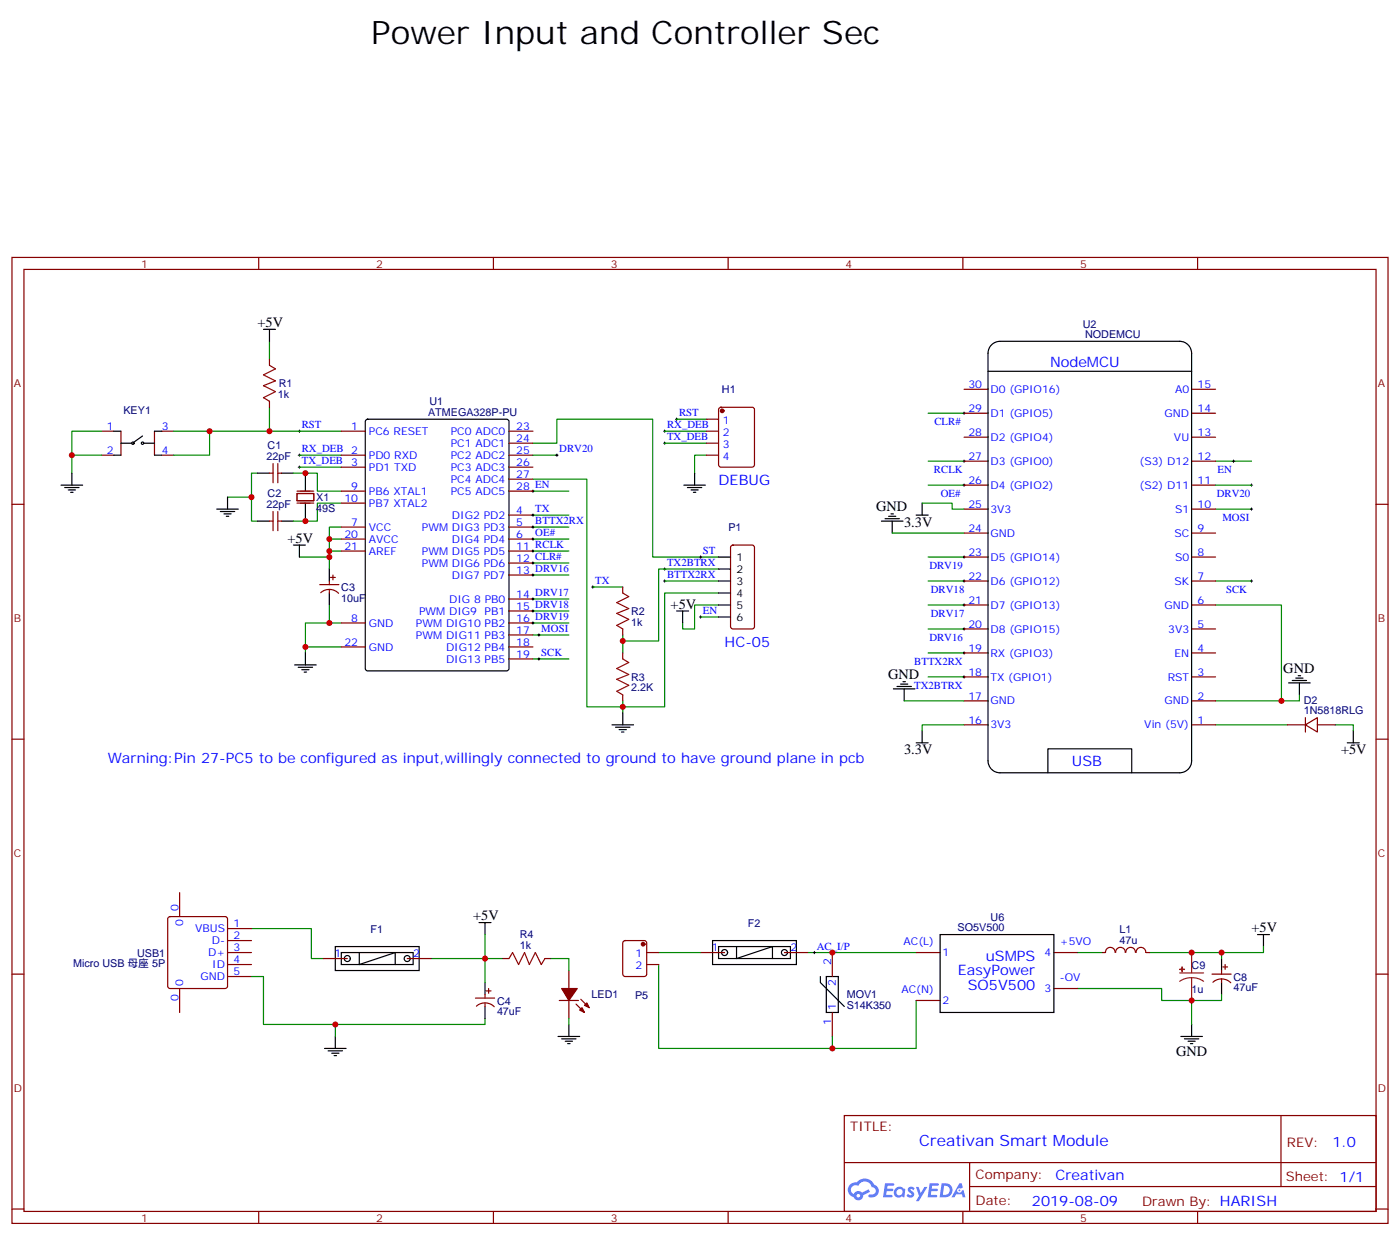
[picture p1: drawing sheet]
<svg xmlns="http://www.w3.org/2000/svg" width="412mm" height="364mm" viewBox="0 0 412 364" stroke-linecap="round" stroke-linejoin="round" font-family="sans-serif">
<g fill="none" stroke="#870000" stroke-width=".35">
<path d="M3.5 75.8h405.4v284.3h-405.4zM7.1 79.3h398.2v277.3h-398.2zM76.2 75.8v3.5M145.3 75.8v3.5M214.5 75.8v3.5M283.6 75.8v3.5M352.8 75.8v3.5M3.5 148.4h3.6M405.3 148.4h3.6M3.5 217.6h3.6M405.3 217.6h3.6M3.5 286.7h3.6"/>
<path d="M405.3 286.7h3.6M248.7 328.4h156.6v28.2h-156.6zM377.3 328.4v20.9M3.5 355.9h3.6M76.2 356.6v3.5M145.3 356.6v3.5M214.5 356.6v3.5M248.7 342.2h156.5M283.6 356.6v3.5M285.6 349.3h119.6M285.6 342.2v14.1M352.8 356.6v3.5"/>
<path d="M405.3 355.9h3.6"/>
</g>
<g fill="#5487ff">
<path d="M267.7 349.5a1.22 1.22 0 0 1 1.7 .3l-.4 .6a.47 .47 0 0 0-.3-.4 .47 .47 0 0 0-.5 .2l.1 .2a1.14 1.14 0 0 1 .8 1.7 1.14 1.14 0 0 1-1.9 0l-.2-.2 .5-.5 .7 .4a.29 .29 0 0 0 .3-.2 .29 .29 0 0 0-.2-.4 1.04 1.04 0 0 1-.6-1.7z"/>
<path d="M260.7 348.3h2.4l.3 .2-.2 .5h-1.8l-.1 .9h1.5l.3 .4-.3 .3h-1.6l-.2 1.1 1.7 .1 .2 .3-.2 .3h-2.6z"/>
<path d="M273.8 348.3h2.4l.3 .2-.1 .5h-1.8l-.2 .9h1.6l.3 .4-.4 .3h-1.6l-.1 1.1 1.7 .1 .2 .3-.2 .3h-2.6z"/>
<path d="M282.6 348.3h.7l.3 1.2-.6 .4a.69 .69 0 0 0-1 .2 .69 .69 0 0 0 .4 1 .69 .69 0 0 0 .9-.6l.5-.3 .6 2.2h-.8l-.2-.8h-1.8l-.5 .8h-.8z"/>
<path d="M269.8 349.4h.8l.6 1.8 1.1-1.8h.9l-2.6 4.2h-.8l.9-1.6z"/>
<path d="M277.4 348.3l-.6 4.1h1.3a2.11 2.11 0 0 0 2.5-2.1 2.11 2.11 0 0 0-2.5-2zM278.1 349a1.39 1.39 0 0 1 1.7 1.4 1.39 1.39 0 0 1-1.8 1.3h-.3z"/>
<path d="M263.7 349.9a1.54 1.54 0 0 0-.1 2.2 1.54 1.54 0 0 0 2.2 .1l.6 .2 .3-2.3-.2-.2h-.4a1.49 1.49 0 0 0-2.4 0zM264 350.9a.94 .94 0 0 1 1.8 0 .94 .94 0 0 1-1.8 0z"/>
<path d="M250.4 348.7a2.18 2.18 0 0 0 1.1 3.7 1.44 1.44 0 0 0 1.6 .9 1.44 1.44 0 0 0 1.2-1.5l2-1-.5-.7-1.9 1a1.47 1.47 0 0 0-2.4 .4 1.39 1.39 0 0 1-.7-2 1.39 1.39 0 0 1 2-.4 2.12 2.12 0 0 1 2.2-1.3 2.12 2.12 0 0 1 1.9 1.7 1.14 1.14 0 0 1 1.1 1.4 1.14 1.14 0 0 1-1.7 .7 .43 .43 0 0 0-.5 .4 .43 .43 0 0 0 .4 .5 1.98 1.98 0 0 0 2.5-1.3 1.98 1.98 0 0 0-1.2-2.5 3.1 3.1 0 0 0-5.3-.7l-.9 .1zM252.3 352a.55 .55 0 0 1 1.1 0 .55 .55 0 0 1-1.1 0z"/>
<circle cx="282.6" cy="350.4" r=".26"/>
</g>
<g fill="none" stroke="#008700" stroke-width=".35">
<path d="M79.4 119.9v7h21.1M79.4 100.5v5.3M21.2 134h8.8M30 126.9h-8.8v12.4M51.2 126.9h28.2M61.7 126.9v7.1h-10.5M75.8 139.3h-1.7v14.1h1.7M86.4 139.3h7.1v5.3h7M88.2 134h12.3M88.2 137.5h12.3M157 130.5h7v-7.1h28.3v40.6h19.4M157 134h7"/>
<path d="M195.8 130.5h12.3M195.8 126.9h12.3M199.3 123.4h8.8M208.1 134h-3.5v5.3M273.4 121.6h10.6M273.4 135.7h10.6M358.1 135.7h10.6M67 146.3h7.1M97 158.7v3.5h3.5M100.5 148.1h-7v5.3h-7.1M100.5 155.2h-3.5v3.5h3.5M157 141h15.9v67.1h22.9v-33.5h15.9"/>
<path d="M157 144.6h10.6M157 151.6h10.6M157 155.2h10.6M157 158.7h10.6M262.8 156.9h21.2M271.6 148.1h8.9v1.8h3.5M273.4 142.8h10.6M358.1 142.8h10.6M358.1 149.9h10.6M97 162.2v1.8h-8.8M97 164v3.5M97 178.1v5.3"/>
<path d="M157 162.2h10.6M157 165.7h10.6M157 169.3h10.6M157 176.3h10.6M157 179.8h10.6M174.6 172.8h8.8M195.8 171h15.9M211.7 178.1h-7.1v7h-3.5v-1.7M211.7 167.5h-17.7v21.2h-10.6M273.4 171h10.6M273.4 164h10.6M273.4 178.1h10.6"/>
<path d="M358.1 178.1h19.4v28.2h-19.4M358.1 171h10.6M90 190.4h10.5M100.5 183.4h-10.5v8.8M157 186.9h10.6M157 194h10.6M157 183.4h10.6M183.4 186.9v5.3M206.4 181.6h5.3M273.4 185.1h10.6M273.4 199.2h10.6M273.4 192.2h10.6"/>
<path d="M183.4 206.3v3.5M266.3 206.3h17.7M284 213.4h-12.4v1.7M358.1 213.4h21.1M382.8 204.5v1.8h-5.3M393.3 213.4h5.3v1.7M74.1 273.3h17.6v8.9h3.5M142.9 275.1v14.1M372.2 278.6v1.8h-33.5M74.1 287.4h3.5v14.2h65.3v-1.8M127 282.2h21.2M162.3 282.2h5.3v3.5"/>
<path d="M167.6 299.8v1.8M194 283.9v24.7h51.2v-3.5M194 280.4h12.4M238.1 280.4h31.8M269.9 294.5v14.1h-24.7M317.5 291h24.7v3.5h17.6v-1.8M317.5 280.4h7.1M351 294.5v7.1M359.8 280.4v1.8M98.8 301.6v3.5"/>
</g>
<g fill="none" stroke="#870000" stroke-width=".35">
<path d="M79.4 105.8v1.7M79.4 118.1v1.8M284 114.6h7M351 114.6h7.1M30 134h3.5M30 126.9h3.5M35.6 126.9v7.1M45.5 126.9v7.1M47.6 134h3.6M47.6 126.9h3.6M79.4 139.3h1M80.4 136.5v5.6"/>
<path d="M81.8 136.5v5.6M81.8 139.3h1.1M100.5 134h7.1M100.5 126.9h7.1M100.5 137.5h7.1M149.9 134h7.1M149.9 126.9h7.1M149.9 130.5h7.1M149.9 137.5h7.1M208.1 134h3.6M208.1 126.9h3.6M208.1 123.4h3.6"/>
<path d="M208.1 130.5h3.6M211.9 120.1l.5-.2h9.1l.7 .4v16.5l-.4 .7h-9.4l-.7-.4v-16.5zM284 135.7h7M284 128.7h7M284 121.6h7M351 135.7h7.1M351 128.7h7.1M351 121.6h7.1M79.4 153.4h1M80.4 150.6v5.6M81.8 150.6v5.6M81.8 153.4h1.1"/>
<path d="M100.5 155.2h7.1M100.5 158.7h7.1M100.5 144.6h7.1M100.5 148.1h7.1M149.9 151.6h7.1M149.9 155.2h7.1M149.9 158.7h7.1M149.9 144.6h7.1M149.9 141h7.1M284 156.9h7M284 149.9h7M284 142.8h7"/>
<path d="M351 156.9h7.1M351 149.9h7.1M351 142.8h7.1M94.2 172.1h5.6M94.5 174.5a3.8 3.8 0 0 1 5.2 .1M97 171v1.1M97 173.5v1.1M97.4 170h1.4M98.1 169.3v1.4M100.5 162.2h7.1M149.9 162.2h7.1M149.9 165.7h7.1"/>
<path d="M149.9 169.3h7.1M149.9 176.3h7.1M149.9 179.8h7.1M183.4 172.8v1.8M215.4 160.6l.5-.2h5.6l.7 .5v23.5l-.4 .7h-5.9l-.7-.4v-23.6zM284 178.1h7M284 171h7M284 164h7M351 178.1h7.1M351 171h7.1M351 164h7.1M100.5 183.4h7.1"/>
<path d="M100.5 190.4h7.1M149.9 183.4h7.1M149.9 186.9h7.1M149.9 190.4h7.1M149.9 194h7.1M183.4 185.1v1.8M183.4 192.2v1.8M284 199.2h7M284 192.2h7M284 185.1h7M351 199.2h7.1M351 192.2h7.1"/>
<path d="M351 185.1h7.1M183.4 204.5v1.8M284 213.4h7M284 206.3h7M351 213.4h7.1M351 206.3h7.1M379.2 213.4h5.3M384.5 213.4l3.6-2.2v4.3zM384.5 211.2v4.3M388.1 213.4h5.2M49.6 270l.5-.2h16.2l.5 .2 .2 .5v19.8l-.2 .5-.5 .2h-16.2l-.5-.3-.2-.4v-19.8zM52.9 262.7v7.1"/>
<path d="M67 273.3h7.1M67 276.9h7.1M183.7 277.1l.4-.2h5.7l.6 .4 .1 9.4-.5 .7h-5.9l-.6-.4-.1-9.4zM52.9 291v7M67 280.4h7.1M67 283.9h7.1M67 287.4h7.1M95.2 282.2h7.1M119.9 282.2h7.1M140.1 293.8h5.6M140.3 296.2a3.8 3.8 0 0 1 5.3 .1M142.9 292.7v1.1"/>
<path d="M142.9 295.2v1.1M143.2 291.7h1.4M143.9 291v1.4M148.2 282.2h1.7M160.5 282.2h1.8M164.7 294.5h5.7M167.6 285.7v5.3M167.6 294.5v5.3M169.7 295.6l2.5 2.4M171.1 294.1l2.5 2.5M190.5 280.4h3.5M190.5 283.9h3.5"/>
<path d="M206.4 280.4h7M231.1 280.4h7M245.2 280.4v7M245.2 298v7.1M269.9 280.4h7M269.9 294.5h7M310.4 280.4h7.1M310.4 291h7.1M328.5 280.4a1.41 1.41 0 0 0-1.4-1.5 1.41 1.41 0 0 0-1.4 1.5h-1.1M328.6 280.4a1.41 1.41 0 0 1 1.5-1.5 1.41 1.41 0 0 1 1.4 1.5M331.6 280.4a1.41 1.41 0 0 1 1.4-1.5 1.41 1.41 0 0 1 1.4 1.5M334.7 280.4a1.41 1.41 0 0 1 1.4-1.5 1.41 1.41 0 0 1 1.4 1.5"/>
<path d="M337.6 280.4h1.1M357 286.7h5.7M357.3 289.1a3.8 3.8 0 0 1 5.2 .2M359.8 285.7v1M359.8 288.1v1.1M360.2 284.6h1.4M360.9 283.9v1.4"/>
</g>
<g fill="none" stroke="#000" stroke-width=".35">
<path d="M77.6 96.9h3.5M79.4 96.9v3.6M291 109.3h60M292.1 101.5a3.5 3.5 0 0 1 2.5-1h52.9a3.5 3.5 0 0 1 3.5 3.5v119.9a3.5 3.5 0 0 1-3.5 3.6h-52.9a3.5 3.5 0 0 1-3.6-3.6v-119.9a3.5 3.5 0 0 1 1.1-2.5zM21.2 139.3v3.5M33.5 126.9h2.1M33.5 134h2.1M35.6 130.5h3.2M42 128.3l-2.5 1.8M42.3 130.5h3.2M45.5 126.9h2.1M45.5 134h2.1"/>
<path d="M75.8 139.3h3.6M82.9 139.3h3.5M90 139.3v5.3M107.8 123.6l.5-.2h40.9l.7 .4v73l-.4 .6-41.2 .1-.6-.5-.1-72.9zM204.6 139.3v3.5M18 142.8h6.3M19 143.5h4.3M20.1 144.2h2.1M20.8 144.9h.7M63.9 149.9h6.3M64.9 150.6h4.2M66 151.3h2.1"/>
<path d="M66.7 152h.7M67 146.3v3.6M75.8 153.4h3.6M82.9 153.4h3.5M90 148.1v5.3M201.4 142.8h6.4M202.5 143.5h4.2M203.6 144.2h2.1M204.3 144.9h.7M259.6 153.4h6.4M260.7 152.7h4.2M261.8 152h2.1"/>
<path d="M262.5 151.3h.7M262.8 153.4v3.5M269.9 151.6h3.5M271.6 148.1v3.5M86.4 160.4h3.6M88.2 160.4v3.6M97 167.5v3.5M97 174.6v3.5M199.3 179.8h3.5M201.1 179.8v3.6M211.7 164h3.5M211.7 167.5h3.5"/>
<path d="M211.7 171h3.5M211.7 174.6h3.5M211.7 178.1h3.5M86.8 195.7h6.3M87.8 196.4h4.3M88.9 197.1h2.1M89.6 197.8h.7M90 192.2v3.5M211.7 181.6h3.5M381.7 199.6h2.1M382.4 198.9h.7M180.3 213.4h6.3"/>
<path d="M181.3 214.1h4.3M182.4 214.8h2.1M183.1 215.5h.7M183.4 209.8v3.6M263.2 202.8h6.3M264.2 202.1h4.3M265.3 201.4h2.1M266 200.7h.7M266.3 202.8v3.5M269.9 218.7h3.5M271.6 215.1v3.6M379.6 201h6.3"/>
<path d="M380.6 200.3h4.3M382.8 201v3.5M396.9 218.7h3.5M398.6 215.1v3.6M308.7 227.5v-7.1h24.7v7.1M98.8 278.6h24.7v7.1h-24.7zM141.1 271.6h3.5M142.9 271.6v3.5M209.9 276.9h24.7v7h-24.7zM211.7 278.6h21.1v3.6h-21.1zM217 278.6v3.6l10.5-3.6v3.6M276.9 275.1h33.5v22.9h-33.5z"/>
<path d="M370.4 275.1h3.5M372.2 275.1v3.5M100.5 280.4h21.2v3.5h-21.2zM105.8 280.4v3.5l10.6-3.5v3.5M142.9 289.2v3.5M142.9 296.3v3.5M241.7 287.4v1.8l7 7.1M243.4 287.4h3.5v10.6h-3.5zM359.8 282.2v3.5M359.8 289.2v3.5M95.6 308.6h6.4M96.7 309.3h4.2"/>
<path d="M97.7 310h2.1M98.4 310.7h.7M98.8 305.1v3.5M164.4 305.1h6.3M165.5 305.8h4.2M166.5 306.5h2.1M167.2 307.2h.7M167.6 301.6v3.5M347.8 305.1h6.4M348.9 305.8h4.2M350 306.5h2.1M350.7 307.2h.7"/>
<path d="M351 301.6v3.5"/>
<circle cx="39.2" cy="130.5" r=".35"/>
<circle cx="42" cy="130.5" r=".35"/>
<circle cx="102.3" cy="282.2" r=".88"/>
<circle cx="119.9" cy="282.2" r=".88"/>
<circle cx="213.4" cy="280.4" r=".88"/>
<circle cx="231.1" cy="280.4" r=".88"/>
</g>
<g fill="none" stroke="#000" stroke-width=".29">
<path d="M87.8 126.9h.7M87.8 137.5h.7M87.8 134h.7M88.2 126.6v.7M88.2 133.6v.7M88.2 137.2v.7M163.7 134h.7M164 133.6v.7M195.4 130.5h.7M195.4 126.9h.7M195.8 126.6v.7M195.8 130.1v.7"/>
<path d="M199 123.4h.7M199.3 123v.8M283.6 135.7h.7M283.6 121.6h.7M284 121.3v.7M284 135.4v.7M363 135.7h.7M363.4 135.4v.7M156.6 144.6h.7M156.6 151.6h.7M156.6 155.2h.7M156.6 158.7h.7"/>
<path d="M157 144.2v.7M157 151.3v.7M157 154.8v.7M157 158.3v.7M283.6 142.8h.7M284 142.5v.7M368.3 142.8h.7M368.3 149.9h.7M368.7 142.5v.7M368.7 149.5v.7M156.6 162.2h.7M156.6 165.7h.7"/>
<path d="M156.6 169.3h.7M156.6 176.3h.7M156.6 179.8h.7M157 161.9v.7M157 165.4v.7M157 168.9v.7M157 176v.7M157 179.5v.7M174.3 172.8h.7M174.6 172.4v.7M195.4 171h.7M195.4 167.5h.7"/>
<path d="M195.8 167.1v.8M195.8 170.7v.7M206 164h.7M206.4 163.6v.7M283.6 164h.7M283.6 171h.7M283.6 178.1h.7M284 163.6v.7M284 170.7v.7M284 177.7v.7M368.3 171h.7M368.7 170.7v.7"/>
<path d="M156.6 183.4h.7M157 183v.7M158.4 186.9h.7M158.4 194h.7M158.7 186.5v.8M158.7 193.6v.7M206 181.6h.7M206.4 181.3v.7M283.6 185.1h.7M283.6 199.2h.7M283.6 192.2h.7M284 184.8v.7"/>
<path d="M284 191.8v.7M284 198.9v.7M239.5 280.4h.7M239.9 280v.7"/>
</g>
<g fill="#870000" stroke="#870000" stroke-width=".35">
<path d="M170.7 297.3l.7-.7 .8 1.4z"/>
<path d="M172.2 295.9l.7-.7 .7 1.4z"/>
<path d="M165.5 291h4.5l-2.4 3.5z"/>
<circle cx="212.7" cy="120.9" r=".53"/>
<circle cx="189.4" cy="277.9" r=".53"/>
</g>
<path d="M79.4 107.5l1.7 1.1-3.5 1.7 3.5 1.8-3.5 1.4 3.5 1.8-3.5 1.8 1.8 1M183.4 174.6l1.8 1-3.5 1.8 3.5 1.7-3.5 1.5 3.5 1.7-3.5 1.8 1.7 1M183.4 194l1.8 1-3.5 1.8 3.5 1.7-3.5 1.5 3.5 1.7-3.5 1.8 1.7 1M149.9 282.2l1.1-1.8 1.8 3.5 1.7-3.5 1.4 3.5 1.8-3.5 1.8 3.5 1-1.7" fill="none" stroke="#a10000" stroke-width=".35"/>
<path d="M87.5 145.3h4.9v2.1h-4.9zM87.5 144.6h4.9M87.5 148.1h4.9" fill="none" stroke="#871200" stroke-width=".35"/>
<path d="M347.5 286.4h7M351 287.8l1.9 .2 1.6 .9M351 287.8l-1.8 .2-1.7 .9M351 280.4v6M351 287.8v6.7" fill="none" stroke="#8c2424" stroke-width=".35"/>
<g fill="#8c2424" stroke="#8c2424" stroke-width=".35">
<path d="M347.5 285.3l1.4 .1z"/>
<path d="M348.2 284.6v1.4z"/>
</g>
<g fill="#c00">
<circle cx="61.7" cy="126.9" r=".88"/>
<circle cx="183.4" cy="208.1" r=".88"/>
<circle cx="183.4" cy="188.7" r=".88"/>
<circle cx="97" cy="183.4" r=".88"/>
<circle cx="79.4" cy="126.9" r=".88"/>
<circle cx="90" cy="190.4" r=".88"/>
<circle cx="97" cy="158.7" r=".88"/>
<circle cx="97" cy="162.2" r=".88"/>
<circle cx="74.1" cy="146.3" r=".88"/>
<circle cx="97" cy="164" r=".88"/>
<circle cx="21.2" cy="134" r=".88"/>
<circle cx="98.8" cy="301.6" r=".88"/>
<circle cx="142.9" cy="282.2" r=".88"/>
<circle cx="377.5" cy="206.3" r=".88"/>
<circle cx="359.8" cy="280.4" r=".88"/>
<circle cx="351" cy="294.5" r=".88"/>
<circle cx="245.2" cy="308.6" r=".88"/>
<circle cx="351" cy="280.4" r=".88"/>
<circle cx="90" cy="139.3" r=".88"/>
<circle cx="90" cy="153.4" r=".88"/>
<circle cx="245.2" cy="280.4" r=".88"/>
</g>
<text font-size="9.5" x="109.4" y="13.1">Power Input and Controller Sec</text>
<text font-size="4.6" fill="#00f" x="270.8" y="337.4">Creativan Smart Module</text>
<g font-size="4.2">
<text x="75.8" y="96.2">+5V</text>
<text x="258.1" y="150.4">GND</text>
<text x="266.3" y="155">3.3V</text>
<text x="84.7" y="159.7">+5V</text>
<text x="197.6" y="179.1">+5V</text>
<text x="261.6" y="199.8">GND</text>
<text x="378" y="198">GND</text>
<text x="266.3" y="222">3.3V</text>
<text x="395" y="222">+5V</text>
<text x="139.3" y="270.9">+5V</text>
<text x="368.7" y="274.4">+5V</text>
<text x="346.4" y="310.7">GND</text>
</g>
<g font-size="4.2" fill="#00f">
<text x="309.3" y="108">NodeMCU</text>
<text x="211.7" y="142.8">DEBUG</text>
<text x="213.4" y="190.4">HC-05</text>
<text x="31.7" y="224.6">Warning:Pin 27-PC5 to be configured as input,willingly connected to ground to have ground plane in pcb</text>
<text x="315.7" y="225.5">USB</text>
<text x="282.1" y="287.1">EasyPower</text>
<text x="290.4" y="282.9">uSMPS</text>
<text x="285.1" y="291.3">SO5V500</text>
<text x="392.5" y="337.6">1.0</text>
<text x="310.9" y="347.2">Creativan</text>
<text x="304" y="355">2019-08-09</text>
</g>
<g font-size="3.9" fill="#800">
<text x="250.5" y="333">TITLE:</text>
<text x="379.1" y="337.6">REV:</text>
<text x="287.4" y="347.2">Company:</text>
<text x="378.7" y="347.8">Sheet: 1/1</text>
<text x="287.4" y="354.8">Date:</text>
<text x="336.4" y="354.9">Drawn By: HARISH</text>
</g>
<g font-size="3.2" fill="#800">
<text x="41.6" y="78.8">1</text>
<text x="110.8" y="78.8">2</text>
<text x="179.9" y="78.8">3</text>
<text x="249.1" y="78.8">4</text>
<text x="318.2" y="78.8">5</text>
<text x="4.1" y="113.9">A</text>
<text x="405.9" y="113.9">A</text>
<text x="4.1" y="183">B</text>
<text x="405.9" y="183">B</text>
<text x="4.1" y="252.2">C</text>
<text x="405.9" y="252.2">C</text>
<text x="4.1" y="321.3">D</text>
<text x="405.9" y="321.3">D</text>
<text x="41.6" y="359.6">1</text>
<text x="110.8" y="359.6">2</text>
<text x="179.9" y="359.6">3</text>
<text x="249.1" y="359.6">4</text>
<text x="318.2" y="359.6">5</text>
</g>
<g font-size="3.2" fill="#000080">
<text x="318.9" y="96.4">U2</text>
<text x="319.6" y="99.4">NODEMCU</text>
<text x="82.1" y="114">R1</text>
<text x="81.8" y="117.2">1k</text>
<text x="126.5" y="119.2">U1</text>
<text x="212.7" y="115.8">H1</text>
<text x="36.4" y="122">KEY1</text>
<text x="126.1" y="122.3">ATMEGA328P-PU</text>
<text x="78.5" y="135.4">22pF</text>
<text x="78.8" y="132.2">C1</text>
<text x="78.5" y="149.5">22pF</text>
<text x="78.8" y="146.3">C2</text>
<text x="93.1" y="147.5">X1</text>
<text x="93.1" y="150.7">49S</text>
<text x="214.6" y="156.2">P1</text>
<text x="100.5" y="173.9">C3</text>
<text x="100.5" y="177.1">10uF</text>
<text x="185.9" y="184.2">1k</text>
<text x="185.9" y="181">R2</text>
<text x="185.9" y="203.5">2.2K</text>
<text x="185.9" y="200.5">R3</text>
<text x="384.1" y="207.2">D2</text>
<text x="384.1" y="210.2">1N5818RLG</text>
<text x="109.2" y="274.6">F1</text>
<text x="220.3" y="272.9">F2</text>
<text x="282.1" y="274">SO5V500</text>
<text x="291.8" y="271">U6</text>
<text x="329.8" y="274.6">L1</text>
<text x="40.4" y="281.7">USB1</text>
<text x="153.1" y="279.3">1k</text>
<text x="153.1" y="276.1">R4</text>
<text x="329.8" y="277.8">47u</text>
<text x="21.5" y="284.7">Micro USB 母座 5P</text>
<text x="351" y="285.2">C9</text>
<text x="174.3" y="293.9">LED1</text>
<text x="249.4" y="293.9">MOV1</text>
<text x="351" y="292.2">1u</text>
<text x="363.4" y="291.7">47uF</text>
<text x="363.4" y="288.7">C8</text>
<text x="146.4" y="298.8">47uF</text>
<text x="146.4" y="295.7">C4</text>
<text x="187.1" y="294">P5</text>
<text x="249.4" y="297">S14K350</text>
</g>
<g font-size="3.2" fill="#00f">
<text x="285.2" y="114.2">30</text>
<text x="291.7" y="115.6">D0 (GPIO16)</text>
<text x="346.1" y="115.6">A0</text>
<text x="352.8" y="114.2">15</text>
<text x="200" y="122.5">RST</text>
<text x="213" y="124.8">1</text>
<text x="275.2" y="125.2">CLR#</text>
<text x="285.2" y="121.3">29</text>
<text x="291.7" y="122.7">D1 (GPIO5)</text>
<text x="343" y="122.7">GND</text>
<text x="352.8" y="121.3">14</text>
<text x="31.5" y="126.6">1</text>
<text x="47.6" y="126.6">3</text>
<text x="88.9" y="126">RST</text>
<text x="103.5" y="126.6">1</text>
<text x="108.7" y="128">PC6 RESET</text>
<text x="132.8" y="128">PC0 ADC0</text>
<text x="132.8" y="131.5">PC1 ADC1</text>
<text x="152" y="126.6">23</text>
<text x="152" y="130.1">24</text>
<text x="196.5" y="129.6">TX_DEB</text>
<text x="196.5" y="126">RX_DEB</text>
<text x="213" y="128.3">2</text>
<text x="213" y="131.9">3</text>
<text x="285.2" y="128.3">28</text>
<text x="291.7" y="129.8">D2 (GPIO4)</text>
<text x="345.8" y="129.8">VU</text>
<text x="352.8" y="128.3">13</text>
<text x="31.5" y="133.6">2</text>
<text x="47.6" y="133.6">4</text>
<text x="88.9" y="136.6">TX_DEB</text>
<text x="88.9" y="133.1">RX_DEB 2</text>
<text x="103.5" y="137.2">3</text>
<text x="108.7" y="135">PD0 RXD</text>
<text x="132.8" y="135">PC2 ADC2</text>
<text x="152" y="133.6">25</text>
<text x="152" y="137.2">26</text>
<text x="164.7" y="133.1">DRV20</text>
<text x="213" y="135.4">4</text>
<text x="285.2" y="135.4">27</text>
<text x="291.7" y="136.8">D3 (GPIO0)</text>
<text x="335.7" y="136.8">(S3) D12</text>
<text x="352.8" y="135.4">12</text>
<text x="108.7" y="138.6">PD1 TXD</text>
<text x="132.8" y="138.6">PC3 ADC3</text>
<text x="132.8" y="142.1">PC4 ADC4</text>
<text x="152" y="140.7">27</text>
<text x="275.1" y="139.3">RCLK</text>
<text x="285.2" y="142.5">26</text>
<text x="291.7" y="143.9">D4 (GPIO2)</text>
<text x="335.7" y="143.9">(S2) D11</text>
<text x="352.8" y="142.5">11</text>
<text x="358.7" y="139.3">EN</text>
<text x="101.4" y="147.7">10</text>
<text x="103.5" y="144.2">9</text>
<text x="108.7" y="145.6">PB6 XTAL1</text>
<text x="108.7" y="149.2">PB7 XTAL2</text>
<text x="132.8" y="145.6">PC5 ADC5</text>
<text x="152" y="144.2">28 EN</text>
<text x="277.1" y="146.3">OE#</text>
<text x="285.2" y="149.5">25</text>
<text x="352.8" y="149.5">10</text>
<text x="358.4" y="146.3">DRV20</text>
<text x="103.5" y="154.8">7</text>
<text x="133.1" y="152.7">DIG2 PD2</text>
<text x="152" y="151.3">4</text>
<text x="152" y="154.8">5</text>
<text x="157.7" y="150.7">TX</text>
<text x="157.7" y="154.3">BTTX2RX</text>
<text x="291.7" y="150.9">3V3</text>
<text x="346.1" y="150.9">S1</text>
<text x="360.1" y="153.4">MOSI</text>
<text x="101.4" y="158.3">20</text>
<text x="101.4" y="161.9">21</text>
<text x="108.7" y="156.2">VCC</text>
<text x="108.7" y="159.7">AVCC</text>
<text x="124.3" y="156.2">PWM DIG3 PD3</text>
<text x="133.1" y="159.7">DIG4 PD4</text>
<text x="152" y="158.3">6</text>
<text x="152" y="161.9">11 RCLK</text>
<text x="157.7" y="157.8">OE#</text>
<text x="285.2" y="156.6">24</text>
<text x="291.7" y="158">GND</text>
<text x="345.9" y="158">SC</text>
<text x="352.8" y="156.6">9</text>
<text x="108.7" y="163.3">AREF</text>
<text x="124.3" y="163.3">PWM DIG5 PD5</text>
<text x="124.3" y="166.8">PWM DIG6 PD6</text>
<text x="152" y="165.4">12 CLR#</text>
<text x="196.5" y="166.6">TX2BTRX</text>
<text x="207.1" y="163.1">ST</text>
<text x="273.8" y="167.5">DRV19</text>
<text x="285.2" y="163.6">23</text>
<text x="291.7" y="165">D5 (GPIO14)</text>
<text x="346.1" y="165">S0</text>
<text x="352.8" y="163.6">8</text>
<text x="133.1" y="170.3">DIG7 PD7</text>
<text x="152" y="168.9">13 DRV16</text>
<text x="175.3" y="171.9">TX</text>
<text x="196.5" y="170.1">BTTX2RX</text>
<text x="285.2" y="170.7">22</text>
<text x="291.7" y="172.1">D6 (GPIO12)</text>
<text x="345.9" y="172.1">SK</text>
<text x="352.8" y="170.7">7</text>
<text x="132.3" y="177.4">DIG 8 PB0</text>
<text x="152" y="176">14 DRV17</text>
<text x="152" y="179.5">15 DRV18</text>
<text x="274.2" y="174.6">DRV18</text>
<text x="285.2" y="177.7">21</text>
<text x="291.7" y="179.1">D7 (GPIO13)</text>
<text x="343" y="179.1">GND</text>
<text x="352.8" y="177.7">6</text>
<text x="361.2" y="174.6">SCK</text>
<text x="103.5" y="183">8</text>
<text x="108.7" y="184.4">GND</text>
<text x="122.5" y="184.4">PWM DIG10 PB2</text>
<text x="123.4" y="180.9">PWM DIG9</text>
<text x="142.8" y="180.9">PB1</text>
<text x="152" y="183">16 DRV19</text>
<text x="207.1" y="180.7">EN</text>
<text x="274.2" y="181.6">DRV17</text>
<text x="285.2" y="184.8">20</text>
<text x="352.8" y="184.8">5</text>
<text x="101.4" y="190.1">22</text>
<text x="108.7" y="191.5">GND</text>
<text x="122.5" y="188">PWM DIG11 PB3</text>
<text x="131.4" y="191.5">DIG12 PB4</text>
<text x="152" y="186.5">17</text>
<text x="152" y="190.1">18</text>
<text x="159.5" y="186">MOSI</text>
<text x="273.8" y="188.7">DRV16</text>
<text x="285.2" y="191.8">19</text>
<text x="291.7" y="186.2">D8 (GPIO15)</text>
<text x="344.1" y="186.2">3V3</text>
<text x="352.8" y="191.8">4</text>
<text x="131.4" y="195">DIG13 PB5</text>
<text x="152" y="193.6">19</text>
<text x="159.5" y="193.1">SCK</text>
<text x="269.3" y="195.7">BTTX2RX</text>
<text x="291.7" y="193.3">RX (GPIO3)</text>
<text x="345.9" y="193.3">EN</text>
<text x="269.3" y="202.8">TX2BTRX</text>
<text x="285.2" y="198.9">18</text>
<text x="291.7" y="200.3">TX (GPIO1)</text>
<text x="344" y="200.3">RST</text>
<text x="352.8" y="198.9">3</text>
<text x="285.2" y="206">17</text>
<text x="291.7" y="207.4">GND</text>
<text x="343" y="207.4">GND</text>
<text x="352.8" y="206">2</text>
<text x="285.2" y="213">16</text>
<text x="291.7" y="214.4">3V3</text>
<text x="337.1" y="214.4">Vin (5V)</text>
<text x="352.8" y="213">1</text>
<text x="52.6" y="268" transform="rotate(-90 52.6 268)">0</text>
<text x="54" y="272.5" transform="rotate(-90 54 272.5)">0</text>
<text x="57.5" y="274.4">VBUS</text>
<text x="68.8" y="273">1</text>
<text x="61.3" y="281.4">D+</text>
<text x="62.4" y="277.9">D-</text>
<text x="68.8" y="276.5">2</text>
<text x="68.8" y="280">3</text>
<text x="98.5" y="281.8">1</text>
<text x="121.7" y="281.8">2</text>
<text x="187.2" y="281.8">1</text>
<text x="209.6" y="280">1</text>
<text x="232.8" y="280">2</text>
<text x="240.6" y="279.5">AC_I/P</text>
<text x="266.1" y="278.3">AC(L)</text>
<text x="277.6" y="281.4">1</text>
<text x="307.7" y="281.4">4</text>
<text x="312.2" y="278.3">+5VO</text>
<text x="62.5" y="285">ID</text>
<text x="68.8" y="283.6">4</text>
<text x="68.8" y="287.1">5</text>
<text x="187.2" y="285.3">2</text>
<text x="244.8" y="283.9" transform="rotate(-90 244.8 283.9)">2</text>
<text x="54" y="290.3" transform="rotate(-90 54 290.3)">0</text>
<text x="59" y="288.5">GND</text>
<text x="246.2" y="290.2" transform="rotate(-90 246.2 290.2)">2</text>
<text x="265.5" y="292.4">AC(N)</text>
<text x="307.7" y="292">3</text>
<text x="312.2" y="288.9">-OV</text>
<text x="52.6" y="294.8" transform="rotate(-90 52.6 294.8)">0</text>
<text x="246.2" y="297.3" transform="rotate(-90 246.2 297.3)">1</text>
<text x="277.6" y="295.6">2</text>
<text x="244.8" y="301.8" transform="rotate(-90 244.8 301.8)">1</text>
</g>
<g font-size="3.2">
<text x="217" y="165">1</text>
<text x="217" y="168.6">2</text>
<text x="217" y="172.1">3</text>
<text x="217" y="175.6">4</text>
<text x="217" y="179.1">5</text>
<text x="217" y="182.7">6</text>
</g>
</svg>
